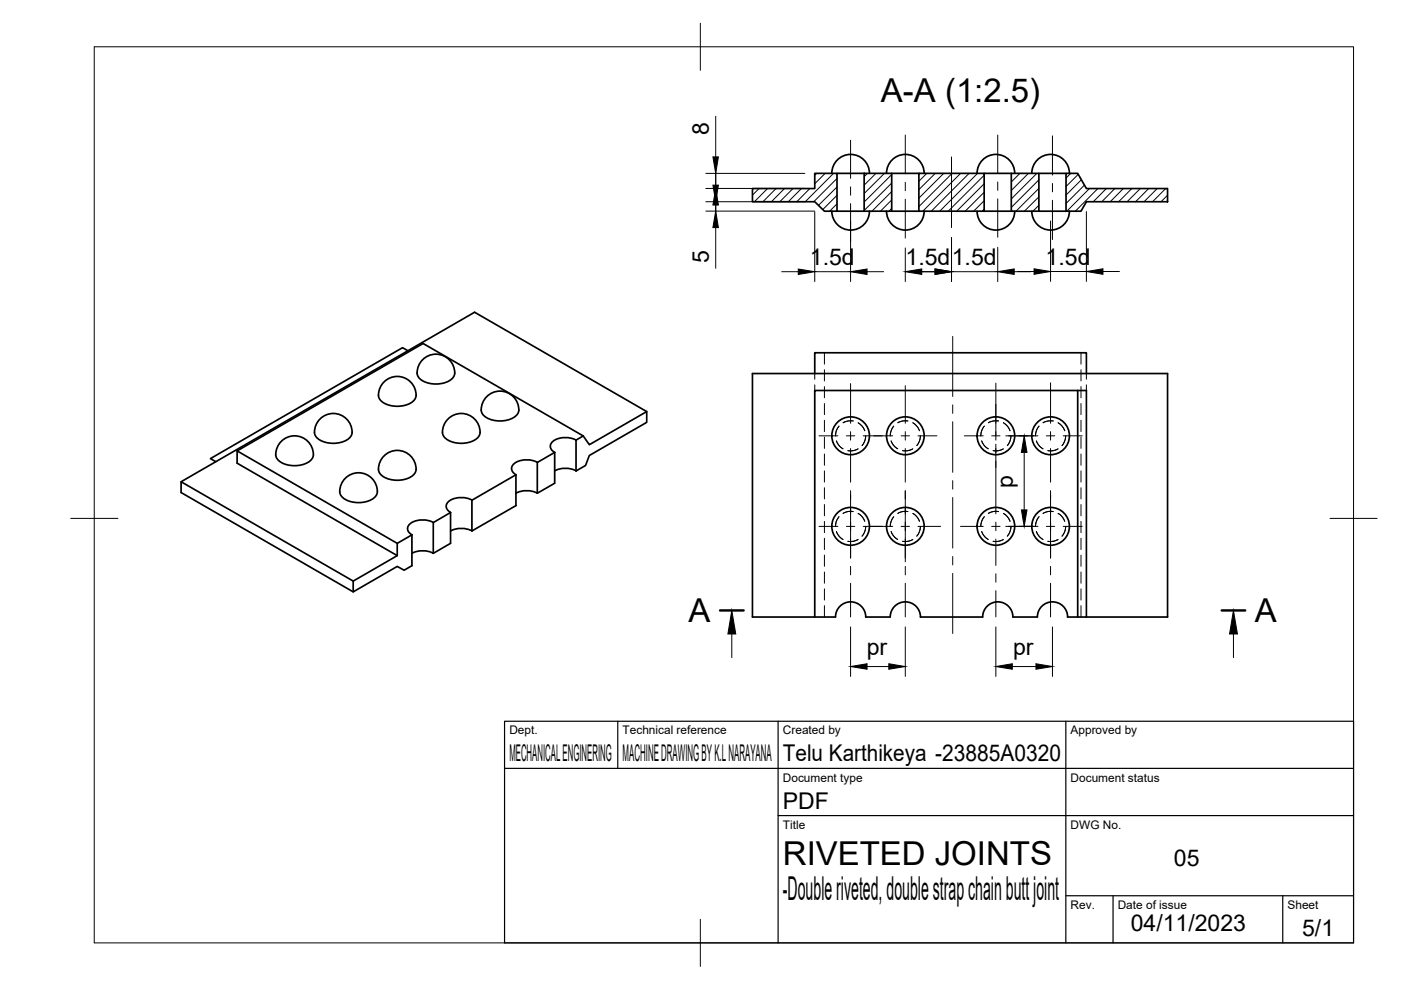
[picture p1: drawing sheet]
<svg xmlns="http://www.w3.org/2000/svg" width="297mm" height="210mm" viewBox="0 0 297 210" stroke-linecap="round" stroke-linejoin="round" font-family="sans-serif">
<!-- layer: Visible -->
<g fill="none" stroke="#000" stroke-width=".36">
<path d="M159.5 40h13.2v-3.2h4.8v8h-2.7l-2.1-2h-13.2zM176.4 36.7a4 4 0 0 1 4-4 4 4 0 0 1 3.9 4M177.5 36.8h5.7M183.2 36.8h5.9v8h-5.9zM188 36.7a4 4 0 0 1 3.9-4 4 4 0 0 1 4 4M189.1 36.8h19.6v8h-13.9v-8M207.2 36.7a4 4 0 0 1 3.9-4 4 4 0 0 1 4 4M208.7 36.8h5.7M214.4 36.8h5.9v8h-5.9zM218.8 36.7a4 4 0 0 1 3.9-4 4 4 0 0 1 4 4M220.3 36.8h5.7M226 36.8h2.5l1.8 3.2h17.2v2.8h-17.2l-1.1 2h-3.2z"/>
<path d="M176.4 44.8a4 4 0 0 0 4 4 4 4 0 0 0 3.9-4M177.5 44.8h5.7M188 44.8a4 4 0 0 0 3.9 4 4 4 0 0 0 4-4M189.1 44.8h5.7M207.2 44.8a4 4 0 0 0 3.9 4 4 4 0 0 0 4-4M208.7 44.8h5.7M218.8 44.8a4 4 0 0 0 3.9 4 4 4 0 0 0 4-4M220.3 44.8h5.7M86.5 74.4l-1.2-.7-40.7 23.5 1.2 .7M89.6 76.3a4 4 0 0 1 4.6-.8 4 4 0 0 1 2.1 4.1 4.5 4.5 0 0 1-4.7 1.8 3.6 3.6 0 0 1-3.1-1.8 3.7 3.7 0 0 1 1.1-3.3zM172.7 79.2v-4.4h57.6v4.4M50.3 95.6v2.6l33.9 19.6"/>
<path d="M59.6 93.6a4 4 0 0 1 4.6-.8 4 4 0 0 1 2.2 4.1 4.5 4.5 0 0 1-4.8 1.8 3.6 3.6 0 0 1-3.1-1.8 3.7 3.7 0 0 1 1.1-3.3zM67.8 88.8a4 4 0 0 1 4.6-.7 4 4 0 0 1 2.2 4 4.5 4.5 0 0 1-4.7 1.8 3.6 3.6 0 0 1-3.1-1.8 3.7 3.7 0 0 1 1-3.3zM81.4 96.7a4 4 0 0 1 4.6-.8 4 4 0 0 1 2.1 4.1 4.5 4.5 0 0 1-4.7 1.8 3.6 3.6 0 0 1-3.1-1.8 3.7 3.7 0 0 1 1.1-3.3zM81.4 81a4 4 0 0 1 4.6-.8 4 4 0 0 1 2.1 4.1 4.5 4.5 0 0 1-4.7 1.8 3.6 3.6 0 0 1-3.1-1.8 3.7 3.7 0 0 1 1.1-3.3zM95 88.8a4 4 0 0 1 4.5-.7 4 4 0 0 1 2.2 4 4.5 4.5 0 0 1-4.7 1.8 3.6 3.6 0 0 1-3.1-1.8 3.7 3.7 0 0 1 1.1-3.3zM103.2 84.1a4 4 0 0 1 4.5-.8 4 4 0 0 1 2.2 4.1 4.5 4.5 0 0 1-4.7 1.8 3.6 3.6 0 0 1-3.1-1.8 3.7 3.7 0 0 1 1.1-3.3zM113.9 98a4.5 4.5 0 0 0-5.3 .7 1.33 1.33 0 0 0 .8 1.9M117.6 95.9l-3.7 2.2v6.5M117.6 95.9v6.6l-3.7 2.1M117.6 99.8a5 5 0 0 1 4.5 0M122.1 93.3l1.6-.9 1.2 1.9 12.2-7v2.2l-12.2 7.1-.8 2.1-2 1.2zM122.1 93.3a4.5 4.5 0 0 0-5.3 .7 1.33 1.33 0 0 0 .8 1.9"/>
<path d="M123.7 92.4l-34-19.6-39.4 22.8 33.9 19.6M137.1 87.3l-36.5-21.1-62.2 35.9v2.3l36.5 21.1M228.5 82.8h1.8v48M38.4 102.1l36.5 21.1M73.2 101.4a4 4 0 0 1 4.6-.8 4 4 0 0 1 2.1 4.1 4.5 4.5 0 0 1-4.7 1.8 3.6 3.6 0 0 1-3.1-1.8 3.7 3.7 0 0 1 1.1-3.3zM87.3 117.3a5 5 0 0 1 4.6 0M91.9 110.8v6.5M91.9 110.8a4.5 4.5 0 0 0-5.3 .7 1.33 1.33 0 0 0 .7 1.9M95.5 108.7v6.5l-3.6 2.1M95.5 108.7l-3.6 2.1M95.5 112.6a5 5 0 0 1 4.6 0M100.1 106a4.5 4.5 0 0 0-5.3 .7 1.33 1.33 0 0 0 .7 1.9"/>
<path d="M109.4 100.7v6.5l-9.3 5.4M109.4 100.7l-9.3 5.4v6.5M109.4 104.6a5 5 0 0 1 4.5 0M74.9 123.2l9.3-5.4v-2.6l3.1-1.8v6.5l-1.6 1-1.5-.8-9.3 5.4zM172.7 130.8v-48h55.8v48M195.2 130.8a3.2 3.2 0 0 0-3.3-3.2 3.2 3.2 0 0 0-3.2 3.2h-5.2a3.2 3.2 0 0 0-3.2-3.2 3.2 3.2 0 0 0-3.2 3.2h-17.6v-51.6h88v51.6h-21.2a3.2 3.2 0 0 0-3.2-3.2 3.2 3.2 0 0 0-3.2 3.2h-5.2M214.8 130.8a3.2 3.2 0 0 0-3.2-3.2 3.2 3.2 0 0 0-3.3 3.2h-13.2"/>
<circle cx="180.4" cy="92.4" r="4"/>
<circle cx="192" cy="92.4" r="4"/>
<circle cx="211.2" cy="92.4" r="4"/>
<circle cx="222.8" cy="92.4" r="4"/>
<circle cx="180.4" cy="111.6" r="4"/>
<circle cx="192" cy="111.6" r="4"/>
<circle cx="211.2" cy="111.6" r="4"/>
<circle cx="222.8" cy="111.6" r="4"/>
</g>
<!-- layer: Hidden -->
<g fill="none" stroke="#000" stroke-width=".21">
<path d="M172.7 79.2v1.2M174.8 74.8v2.4M174.8 78.4v2.4M229.2 74.8v2.4M229.2 78.4v2.4M230.3 79.2v1.2M172.7 81.6v1.2M174.8 82v2.3M174.8 85.5v2.4M174.8 89.1v2.4M174.8 92.7v2.4M174.8 96.3v2.4"/>
<path d="M174.8 99.8v2.4M177.3 93.5a2.99 2.99 0 0 0 1.4 1.7M177.9 90.4l-.1 .1a2.99 2.99 0 0 0-.7 1.9M180.9 89.3l-.9-.1-1.2 .4M181.9 95.2a3.1 3.1 0 0 1-2.1 .3M181.9 89.6l.8 .7 .6 1M183.5 92.4l-.2 1.3-.5 .8M188.9 93.5a2.99 2.99 0 0 0 1.4 1.7M189.5 90.4l-.6 1-.2 1M192.5 89.3l-.9-.1-1.2 .4M193.5 95.2a3.1 3.1 0 0 1-2.1 .3M193.5 89.6l.8 .7 .6 1"/>
<path d="M195.1 92.4l-.2 1.3-.5 .8M208.1 93.5a2.99 2.99 0 0 0 1.4 1.7M208.7 90.4l-.6 1-.2 1M211.7 89.3l-.9-.1-1.3 .4M212.7 95.2a3.1 3.1 0 0 1-2.1 .3M212.7 89.6l.8 .7 .6 1M214.3 92.4l-.2 1.3-.5 .8M219.7 93.5a2.99 2.99 0 0 0 1.4 1.7M220.3 90.4l-.6 1-.2 1M223.3 89.3l-.9-.1-1.3 .4M224.3 95.2a3.1 3.1 0 0 1-2.1 .3M224.3 89.6l.8 .7 .6 1"/>
<path d="M225.9 92.4l-.2 1.3-.5 .8M229.2 82v2.3M229.2 85.5v2.4M229.2 89.1v2.4M229.2 92.7v2.4M229.2 96.3v2.4M229.2 99.8v2.4M230.3 81.6v1.2M174.8 103.4v2.4M174.8 107v2.4M174.8 110.5v2.4M174.8 114.1v2.4"/>
<path d="M174.8 117.7v2.4M177.3 112.7l.5 .8 .9 .9M177.9 109.6l-.1 .1a2.98 2.98 0 0 0-.7 1.9M180.9 108.5a2.91 2.91 0 0 0-2.1 .4M181.9 114.4a3.1 3.1 0 0 1-2.1 .4M181.9 108.9a3.1 3.1 0 0 1 1.4 1.6M183.5 111.6l-.2 1.3-.5 .8M188.9 112.7l.5 .8 .9 .9M189.5 109.6l-.6 1-.2 1M192.5 108.5a2.91 2.91 0 0 0-2.1 .4M193.5 114.4a3.1 3.1 0 0 1-2.1 .4M193.5 108.9a3.1 3.1 0 0 1 1.4 1.6"/>
<path d="M195.1 111.6l-.2 1.3-.5 .8M208.1 112.7l.5 .8 .9 .9M208.7 109.6l-.6 1-.2 1M211.7 108.5a2.94 2.94 0 0 0-2.2 .4M212.7 114.4a3.1 3.1 0 0 1-2.1 .4M212.7 108.9a3.1 3.1 0 0 1 1.4 1.6M214.3 111.6l-.2 1.3-.5 .8M219.7 112.7l.5 .8 .9 .9M220.3 109.6l-.6 1-.2 1M223.3 108.5a2.94 2.94 0 0 0-2.2 .4M224.3 114.4a3.1 3.1 0 0 1-2.1 .4M224.3 108.9a3.1 3.1 0 0 1 1.4 1.6"/>
<path d="M225.9 111.6l-.2 1.3-.5 .8M229.2 103.4v2.4M229.2 107v2.4M229.2 110.5v2.4M229.2 114.1v2.4M229.2 117.7v2.4M174.8 121.3v2.3M174.8 124.9v2.3M174.8 128.4v2.4M229.2 121.3v2.3M229.2 124.9v2.3M229.2 128.4v2.4"/>
</g>
<!-- layer: BORDER -->
<path d="M20 9.9h267v190h-267zM148.5 4.9v10M15 109.9h10M282 109.9h10M148.5 194.9v10" fill="none" stroke="#000" stroke-width=".21"/>
<!-- layer: TITLEBLOCK -->
<path d="M107 152.9h180v47h-180zM131 152.9v10M165 152.9v47M226 152.9v47M107 162.9h180M165 172.9h122M226 189.9h61M236 189.9v10M272 189.9v10" fill="none" stroke="#000" stroke-width=".25"/>
<!-- layer: Hatching -->
<g fill="none" stroke="#000" stroke-width=".21">
<path d="M161 40l-1.5 1.4M162.8 40l-2.8 2.8M164.5 40l-2.7 2.8M166.3 40l-2.7 2.8M168.1 40l-2.8 2.8M169.9 40l-2.8 2.8M171.7 40l-2.8 2.8M173.1 36.8l-.4 .4M174.9 36.8l-2.2 2.2M176.7 36.8l-6 6M177.5 37.8l-5 5M177.5 39.6l-4 3.9"/>
<path d="M183.9 36.8l-.7 .7M185.7 36.8l-2.5 2.5M187.5 36.8l-4.3 4.2M189.1 37l-5.9 5.8M189.1 38.8l-5.9 5.8M196.5 36.8l-1.7 1.6M198.3 36.8l-3.5 3.4M200.1 36.8l-5.3 5.2M201.9 36.8l-7.1 7M203.7 36.8l-8 8M205.5 36.8l-8 8M207.3 36.8l-8 8"/>
<path d="M208.7 37.2l-7.6 7.6M208.7 39l-5.8 5.8M214.4 36.8h.1M216.2 36.8l-1.8 1.8M218 36.8l-3.6 3.6M219.8 36.8l-5.4 5.4M220.3 38.1l-5.9 5.9M220.3 39.9l-4.9 4.9M227 36.8l-1 1M228.6 37l-2.6 2.6M229.3 38.1l-3.3 3.3M229.9 39.2l-3.9 4"/>
<path d="M231 40l-4.8 4.8M232.8 40l-4.8 4.8M234.6 40l-2.8 2.8M236.4 40l-2.8 2.8M238.2 40l-2.8 2.8M240 40l-2.8 2.8M241.8 40l-2.8 2.8M243.6 40l-2.8 2.8M245.4 40l-2.8 2.8M247.2 40l-2.8 2.8M177.5 41.4l-3 3M177.5 43.2l-1.6 1.6"/>
<path d="M189.1 40.6l-4.2 4.2M189.1 42.4l-2.4 2.4M189.1 44.2l-.6 .6M208.7 40.8l-4 4M208.7 42.6l-2.3 2.2M208.7 44.4l-.5 .4M220.3 41.7l-3.1 3.1M220.3 43.5l-1.3 1.3M247.5 41.4l-1.3 1.4"/>
</g>
<!-- layer: Section Lines -->
<path d="M152.7 129.4h5M259 129.4h5" fill="none" stroke="#000" stroke-width=".51"/>
<path d="M155.2 134.4v5M261.5 134.4v5" fill="none" stroke="#000" stroke-width=".21"/>
<path d="M155.2 129.4l.8 5h-1.7zM261.5 129.4l.9 5h-1.7z" fill="#000" stroke="#000" stroke-width=".21"/>
<!-- layer: Smart Centers -->
<g fill="none" stroke="#000" stroke-width=".21">
<path d="M180.3 29.7v8.1M180.3 39.6v1.8M191.9 28.6v8.3M191.9 38.7v1.7M201.7 33.3v15M211.5 28.6v8.2M211.5 38.6v1.8M223.1 28.8v8.3M223.1 38.9v1.8M180.3 43.2v8.1M191.9 42.2v8.3M211.5 42.2v8.1"/>
<path d="M223.1 42.5v8.3M202 71.3v12.8M173.7 92.4h4M179.5 92.4h1.7M180.3 81.3v8.4M180.3 91.5v1.8M180.3 95.1v7.1M183 92.4h6.3M191.1 92.4h1.7M191.9 81.8v7.9M191.9 91.5v1.8M191.9 95.1v7.1"/>
<path d="M194.6 92.4h4M202 85.8v1.8M202 89.4v10.7M204.4 92.4h4.1M210.2 92.4h1.8M211.1 81.2v12.1M211.1 94.2v14.7M213.8 92.4h6.3M221.8 92.4h1.8M222.7 81.2v8.5M222.7 91.5v1.8M222.7 95.1v7.1"/>
<path d="M225.4 92.4h4M173.7 111.6h4M179.5 111.6h1.7M180.3 104v14.3M183 111.6h6.3M191.1 111.6h1.7M191.9 104v15.1M194.6 111.6h4.8M202 101.9v1.8M202 105.5v10.7M202 118v1.8M203.6 111.6h4.9"/>
<path d="M210.2 111.6h1.8M211.1 110.7v1.8M211.1 114.3v5.6M213.8 111.6h6.3M221.8 111.6h1.8M222.7 104v14.3M225.4 111.6h4M180.3 120.1v1.8M180.3 123.7v7.1M191.9 120.1v1.8M191.9 123.7v7.1M202 121.6v12.7"/>
<path d="M211.1 121.7v1.7M211.1 125.2v5.6M222.7 120.1v1.8M222.7 123.7v7.1"/>
</g>
<!-- layer: FD_Dimensions -->
<g fill="none" stroke="#000" stroke-width=".21">
<path d="M149.6 40h21M149.6 36.8h21M151.7 24.7v8.6M151.7 35.8v4.2M149.6 42.8h21M149.6 44.8h23.1M151.7 42.8v4.2M151.7 48.3v8.6M165.7 57.6h3.5M172.7 44.9v14.8M172.7 57.6h7.6M180.3 46.9v12.8"/>
<path d="M183.8 57.6h3.5M191.9 52.6v7.1M194.7 57.6h3.5M201.7 57.6h9.8M201.7 50.4v9.3M211.5 52.4v7.3M215 57.6h3.5M215.7 57.6h3.5M222.7 46.9v12.8M222.7 57.6h7.6M230.3 44.9v14.8M233.8 57.6h3.5"/>
<path d="M213.2 92.4h6M217.1 95.9v12.2M213.2 111.6h6M180.3 132.9v10.5M191.9 132.9v10.5M211.1 132.9v10.5M223.1 132.9v10.5M183.8 141.3h4.6M214.6 141.3h5"/>
</g>
<g fill="#000" stroke="#000" stroke-width=".21">
<path d="M151.2 33.3h1.1l-.6 3.5zM151.2 39.3h1.1l-.6 3.5zM151.7 40l.6 3.5h-1.1zM151.7 44.8l.6 3.5h-1.1zM169.2 57l3.5 .6-3.5 .6zM180.3 57.6l3.5-.6v1.2zM191.9 57.6l3.5-.6v1.2zM198.2 57l3.5 .6-3.5 .6zM211.5 57.6l3.5-.6v1.2zM219.2 57l3.5 .6-3.5 .6zM230.3 57.6l3.5-.6v1.2zM217.1 92.4l.6 3.5h-1.1z"/>
<path d="M216.6 108.1h1.1l-.6 3.5zM180.3 141.3l3.5-.6v1.2zM188.4 140.7l3.5 .6-3.5 .6zM211.1 141.3l3.5-.6v1.2zM219.6 140.7l3.5 .6-3.5 .6z"/>
</g>
<!-- layer: Sketch1 -->
<path d="M177 39.9h.1" fill="none" stroke="#000" stroke-width=".25"/>
<g font-size="7">
<text x="186.8" y="21.6">A-A (1:2.5)</text>
<text x="146" y="131.9">A</text>
<text x="266" y="131.9">A</text>
<text x="166" y="183.4">RIVETED JOINTS</text>
<text x="166" y="190.9">-Double riveted, double strap chain butt joint</text>
</g>
<g font-size="4.9">
<text x="150.3" y="28.6" transform="rotate(-90 150.3 28.6)">8</text>
<text x="150.3" y="55.7" transform="rotate(-90 150.3 55.7)">5</text>
<text x="171.7" y="56.1">1.5d</text>
<text x="192" y="56.1">1.5d</text>
<text x="201.8" y="56.1">1.5d</text>
<text x="221.7" y="56.1">1.5d</text>
<text x="214.8" y="103.4" transform="rotate(-90 214.8 103.4)">p</text>
<text x="183.8" y="138.9">pr</text>
<text x="214.8" y="138.9">pr</text>
<text x="108" y="161.4">MECHANICAL ENGINERING</text>
<text x="132" y="161.4">MACHINE DRAWING BY K.L NARAYANA</text>
<text x="166" y="161.4">Telu Karthikeya -23885A0320</text>
<text x="166" y="171.4">PDF</text>
<text x="248.9" y="183.6">05</text>
<text x="239.7" y="197.4">04/11/2023</text>
<text x="276.1" y="198.6">5/1</text>
</g>
<g font-size="2.5">
<text x="108" y="155.7">Dept.</text>
<text x="132" y="155.7">Technical reference</text>
<text x="166" y="155.7">Created by</text>
<text x="227" y="155.7">Approved by</text>
<text x="166" y="165.7">Document type</text>
<text x="227" y="165.7">Document status</text>
<text x="166" y="175.7">Title</text>
<text x="227" y="175.7">DWG No.</text>
<text x="227" y="192.7">Rev.</text>
<text x="237" y="192.7">Date of issue</text>
<text x="273" y="192.7">Sheet</text>
</g>
</svg>
